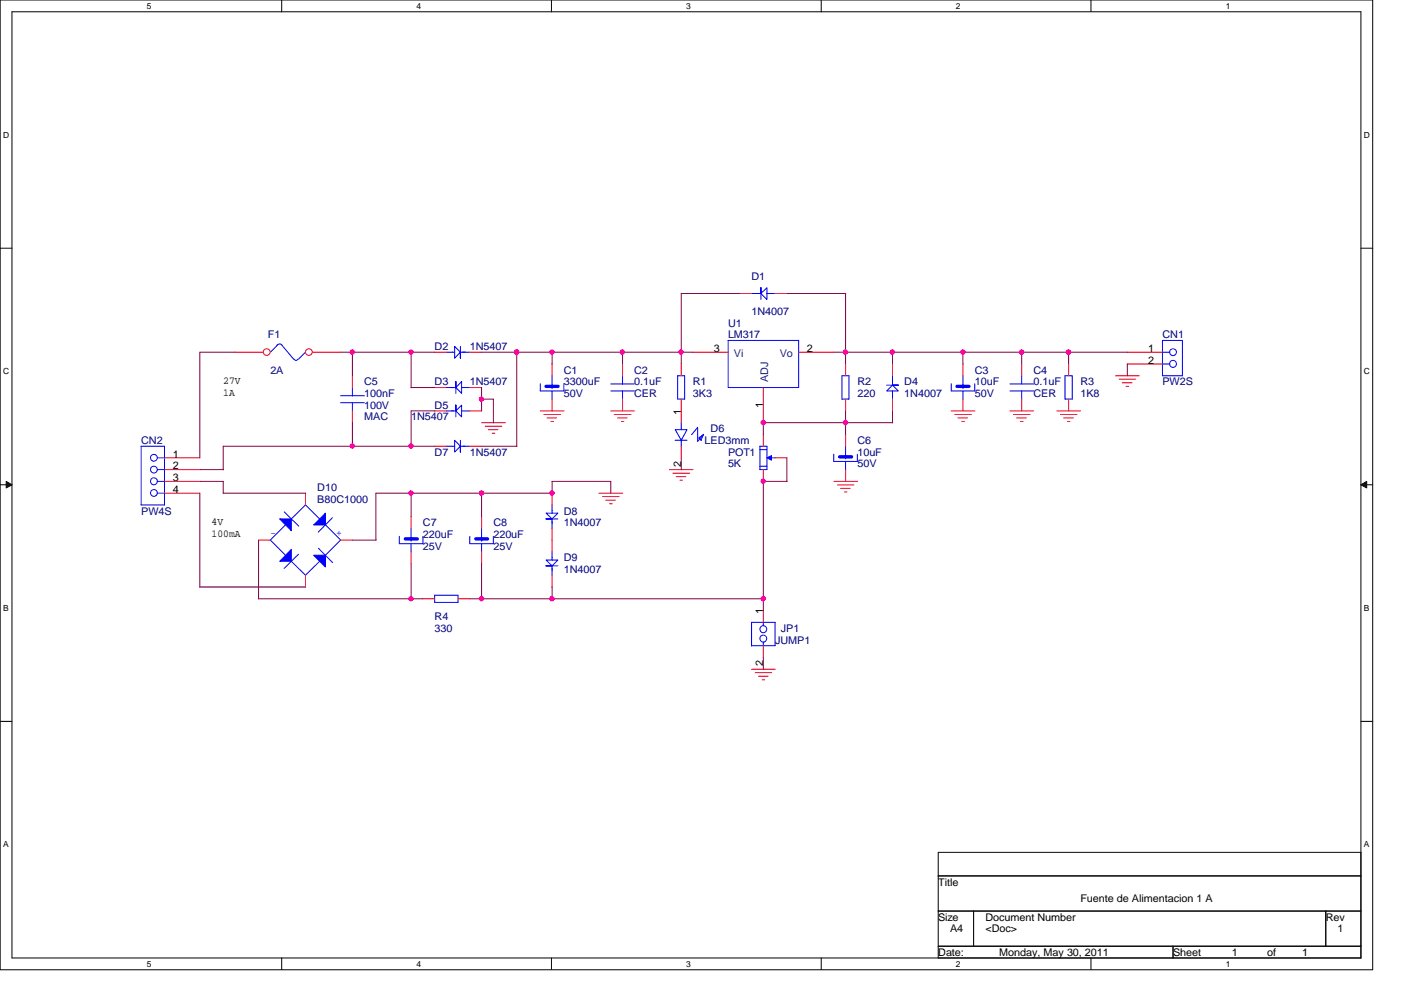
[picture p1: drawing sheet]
<svg xmlns="http://www.w3.org/2000/svg" width="297mm" height="210mm" viewBox="0 0 297 210" stroke-linecap="round" stroke-linejoin="round" font-family="sans-serif">
<path d="M0 0h291v205.6h-291zM2.5 2.5h286v200.6h-286z" fill="none" stroke="#000" stroke-width=".21"/>
<g fill="#fff">
<path d="M31.1 .3h1v2h-1z"/>
<path d="M31.1 203.4h1v2h-1z"/>
</g>
<path d="M59.7 0v2.5M59.7 203.1v2.5" fill="none" stroke="#000" stroke-width=".21"/>
<g fill="#fff">
<path d="M88.3 .3h1v2h-1z"/>
<path d="M88.3 203.4h1v2h-1z"/>
</g>
<path d="M116.9 0v2.5M116.9 203.1v2.5" fill="none" stroke="#000" stroke-width=".21"/>
<g fill="#fff">
<path d="M145.5 .3h1v2h-1z"/>
<path d="M145.5 203.4h1v2h-1z"/>
</g>
<path d="M174.1 0v2.5M174.1 203.1v2.5" fill="none" stroke="#000" stroke-width=".21"/>
<g fill="#fff">
<path d="M202.7 .3h1v2h-1z"/>
<path d="M202.7 203.4h1v2h-1z"/>
</g>
<path d="M231.3 0v2.5M231.3 203.1v2.5" fill="none" stroke="#000" stroke-width=".21"/>
<g fill="#fff">
<path d="M259.9 .3h1v2h-1z"/>
<path d="M259.9 203.4h1v2h-1z"/>
<path d="M.7 27.6h1.2v1.9h-1.2z"/>
<path d="M289.2 27.6h1.2v1.9h-1.2z"/>
<path d="M.7 77.7h1.2v2h-1.2z"/>
<path d="M289.2 77.7h1.2v2h-1.2z"/>
</g>
<path d="M0 52.6h2.5M288.5 52.6h2.5" fill="none" stroke="#000" stroke-width=".21"/>
<g fill="#fff">
<path d="M.7 127.8h1.1v2h-1.1z"/>
<path d="M289.2 127.8h1.1v2h-1.1z"/>
</g>
<path d="M0 102.8h2.5M1.3 102.1l1.2 .7-1.2 .7zM288.5 102.8l1.3-.7v1.4zM288.5 102.8h2.5" fill="none" stroke="#000" stroke-width=".21"/>
<path d="M1.3 102.1l1.2 .7-1.2 .7zM288.5 102.8l1.3-.7v1.4z" fill="#000"/>
<g fill="#fff">
<path d="M.7 178h1.1v2h-1.1z"/>
<path d="M289.2 178h1.1v2h-1.1z"/>
</g>
<path d="M0 153h2.5M288.5 153h2.5M198.9 180.7h89.6v22.4h-89.6zM198.9 185.7h89.6M198.9 193.2h89.6M206.4 193.2v7.4M281.1 193.2v7.4M198.9 200.6h89.6M248.7 200.6v2.5" fill="none" stroke="#000" stroke-width=".21"/>
<g fill="none" stroke="#f00" stroke-width=".21">
<path d="M49.8 74.7h6M66.2 74.7h6M74.7 79.7v2.5M132 77.2v2.5M156.9 62.2h2.4M164.3 62.2h2.5M179.3 77.2v2.5M204.2 77.2v2.5M216.6 77.2v2.5M236.5 79.7h5.1M34.9 99.6h7.5M34.9 97.1h7.5"/>
<path d="M74.7 87.1v2.5M102.1 89.6h5M102.9 90.4h3.5M103.5 91.1h2.1M104.3 91.9h.6M114.6 87.1h5M115.3 87.9h3.5M116 88.6h2M116.8 89.4h.5M129.5 87.1h5M130.2 87.9h3.6M130.9 88.6h2.1"/>
<path d="M131.7 89.4h.5M132 84.6v2.5M141.9 99.6h5M179.3 84.6v2.5M179.3 92.1v2.5M179.3 99.6v2.5M201.7 87.1h5M202.4 87.9h3.5M203.1 88.6h2M203.9 89.4h.6M204.2 84.6v2.5M214.1 87.1h5.1"/>
<path d="M214.9 87.9h3.5M215.6 88.6h2M216.4 89.4h.5M216.6 84.6v2.5M224.1 87.1h5M224.8 87.9h3.5M225.5 88.6h2.1M226.3 89.4h.6M237.3 80.4h3.5M238 81.2h2M238.8 81.9h.5M34.9 102.1h7.5"/>
<path d="M34.9 104.6h7.5M127 104.6h5M127.8 105.3h3.5M128.4 106h2.1M129.2 106.8h.6M142.7 100.3h3.5M143.4 101h2M144.2 101.8h.5M176.8 102.1h5M177.5 102.8h3.6M178.2 103.5h2.1M179 104.3h.6"/>
<path d="M161.8 129.5v2.5M161.8 136.9v2.5M159.3 141.9h5.1M160.1 142.6h3.5M160.8 143.4h2.1M161.6 144.1h.5"/>
<circle cx="56.6" cy="74.7" r=".71"/>
<circle cx="65.5" cy="74.7" r=".71"/>
</g>
<g fill="none" stroke="#00f" stroke-width=".21">
<path d="M58.8 73.2a.72 .72 0 0 1 1 0M58.8 73.2l-1.5 1.5M59.7 73.2l2.6 3M62.3 76.1l.5 .3 .4-.3M64.8 74.6l-1.5 1.6M132 79.7v1.7M159.3 62.2h2M161.3 61v1.2l1.3-1.2v2.5l-1.3-1.3zM161.3 61v2.5M162.6 62.2h1.8M178.5 79.7h1.5v4.9h-1.5zM204.2 79.7v2.3"/>
<path d="M216.6 79.7v1.7M29.9 94.6h5v12.5h-5zM33.4 97.1h1.5M33.4 99.6h1.5M72.2 83.9h5.1M72.2 85.4h5.1M74.7 82.2v1.7M74.7 85.4v1.8M129.5 82.9h5M129.5 81.4h5M132 82.9v1.8M176.8 96.3v1.5h5"/>
<path d="M179.3 97.1h.1M179.3 94.6v2.3M179.3 97.8v1.8M181.8 96.3v1.5M201.7 81.4v1.5h5M204.2 82.2h.1M204.2 82.9v1.8M206.7 81.4v1.5M214.1 82.9h5.1M214.1 81.4h5.1M216.6 82.9v1.8M33.4 102.1h1.5"/>
<path d="M33.4 104.6h1.5M159.3 136.9h5v-4.9h-5v4.9M161.8 132v.7M161.8 136.1v.8"/>
<circle cx="32.6" cy="97.1" r=".72"/>
<circle cx="32.6" cy="99.6" r=".72"/>
<circle cx="32.6" cy="102" r=".73"/>
<circle cx="32.6" cy="104.5" r=".72"/>
<circle cx="161.8" cy="135.4" r=".73"/>
<circle cx="161.8" cy="133.4" r=".73"/>
</g>
<path d="M178 96.9h2.5M202.9 81.9h2.5" fill="none" stroke="#00f" stroke-width=".72"/>
<path d="M59.3 110h2.5v2.5z" fill="#00f"/>
<path d="M59.3 110h2.5v2.5z" fill="none" stroke="#00f" stroke-width=".21"/>
<path d="M66.5 111.3l2.5-2.5v2.5z" fill="#00f"/>
<path d="M66.5 111.3l2.5-2.5v2.5z" fill="none" stroke="#00f" stroke-width=".21"/>
<path d="M66.5 117.7h2.5v2.5z" fill="#00f"/>
<path d="M66.5 117.7h2.5v2.5z" fill="none" stroke="#00f" stroke-width=".21"/>
<path d="M61.8 116.5v2.5h-2.5z" fill="#00f"/>
<g fill="none" stroke="#00f" stroke-width=".21">
<path d="M94.6 74.7h1.8M96.4 73.4l1.2 1.3v1.2v-1.2l-1.2 1.2zM97.6 74.7h2M97.6 73.4v2.6M246.5 72.2h4.2v7.5h-4.2zM246.5 74.7h1.5M246.5 77.2h1.5M94.6 87.1h2M94.6 94.6h1.8M96.4 93.3l1.2 1.3v1.2v-1.2l-1.2 1.2zM96.6 85.9v1.2l1.3-1.2v2.5l-1.3-1.3zM96.6 85.9v2.5"/>
<path d="M97.6 93.3v2.6M97.6 94.6h2M97.8 87.1h1.8M161.1 94.6h1.5v5h-1.5zM161.1 95.3h1.5M161.1 98.8h1.5M57.3 114.5l3.3 3.3M60.3 108.5l3 3M60.5 111.3l-3.2 3.3M61.8 116.5v2.5h-2.5zM61.8 119l3 3M63.3 117.5l-3.1 3"/>
<path d="M64.7 107l3.1 3M64.8 107.1l-3.1 3M67.5 116.2l3 3.1M67.8 119l-3 3M69 111.3l3.2 3.2M70.5 109.8l-3 3M72.3 114.5l-3.3 3.2"/>
<circle cx="248.7" cy="77.1" r=".73"/>
<circle cx="248.7" cy="74.7" r=".72"/>
</g>
<path d="M92.2 74.7h2.5M99.6 74.7h2.5M239 74.7h7.5M239 77.2h7.5M92.2 87.1h2.5M92.2 94.6h2.5M99.6 87.1h2.5M99.6 94.6h2.5M54.8 114.5h2.5M64.8 104.6v2.5M72.2 114.5h2.5M64.8 122v2.5" fill="none" stroke="#f00" stroke-width=".21"/>
<path d="M162.6 97.1l1-.5v1z" fill-rule="evenodd" fill="#00f"/>
<g fill="none" stroke="#00f" stroke-width=".21">
<path d="M117 79.7v2.3M143.7 79.7h1.5v4.9h-1.5zM154.4 72.2h14.9v10h-14.9zM189.2 79.6v2.1M225.8 79.7h1.5v4.9h-1.5zM94.6 82.2h2M96.6 80.9v1.3l1.3-1.3v2.5l-1.3-1.2zM96.6 80.9v2.5M97.8 82.2h1.8M114.6 81.4v1.5h5M117 82.2h.1M117 82.9v1.8"/>
<path d="M119.5 81.4v1.5M143.1 93.3h2.6M143.2 91.1h2.5l-1.3 2.2zM144.4 89.6v1.5M144.4 93v1.7M147.9 90.6v3l1.3-1.5M147.9 90.6l-1.3 1.6M148.1 92.9l1-.8-.5 1.3M148.2 92.8l.5 .6M162.6 97.1l1-.5v1zM163.5 97.1h.8M188 81.7h2.5"/>
<path d="M189.2 81.7l1.3 1.2h-2.5l1.2-1.2h1.3zM189.2 82.8v1.9M84.7 113.7v1.6h5v-1.6M87.2 114.5h.1M87.2 112v2.3M87.2 115.3v1.8M99.6 113.7v1.6h5M102.1 114.5h.1M102.1 112v2.3M102.1 115.3v1.8M104.6 113.7v1.6M115.7 120h2.6"/>
<path d="M115.7 110h2.6M115.8 118.7h2.5l-1.3 1.3h-1.2h1.2zM115.8 108.8h2.5l-1.3 1.2h-1.2h1.2zM117 107v1.8M117 110v2.1M117 117v1.8M117 120v2M92.2 126.2h4.9v1.5h-4.9z"/>
</g>
<g fill="none" stroke="#f00" stroke-width=".21">
<path d="M117 77.2v2.5M144.4 77.2v2.5M146.9 74.7h7.5M169.3 74.7h7.5M189.2 77.2v2.5M226.6 77.2v2.5M92.2 82.2h2.5M99.6 82.2h2.5M117 84.6v2.5M144.4 84.6v5M144.4 94.6v2.5M161.8 82.2v7.4"/>
<path d="M161.8 92.1v2.5M161.8 99.6v2.5M164.3 97.1h2.5M189.2 84.6v2.5M226.6 84.6v2.5M87.2 109.5v2.5M87.2 117v2.5M102.1 109.5v2.5M102.1 117v2.5M117 104.6v2.5M117 112v5M89.7 127h2.5"/>
<path d="M97.1 127h2.5M117 122v2.5"/>
</g>
<path d="M115.8 81.9h2.5M85.9 114.3h2.6M100.9 114.3h2.5" fill="none" stroke="#00f" stroke-width=".72"/>
<g fill="none" stroke="#800040" stroke-width=".21">
<path d="M49.9 74.7h-7.5v22.4M72.2 74.7h20M74.7 74.7v5M87.2 74.7v7.5M102.1 74.7h44.8M109.6 74.7v20M117 74.7v2.5M132 74.7v2.5M156.9 62.2h-12.5v15M166.8 62.2h12.5M176.8 74.7h62.3M179.3 62.2v15"/>
<path d="M189.2 74.7v2.5M204.2 74.7v2.5M216.6 74.7v2.5M226.6 74.7v2.5M239 77.2v2.5M42.4 99.6h5M74.7 89.6v5.1M87.2 82.2h5M92.2 94.6h-44.9v5M92.2 87.1h-5v7.6M102.1 94.6h7.5M102.1 84.6h2.5"/>
<path d="M102.1 82.2v5M104.6 84.6v5.1M144.4 97.1v2.5M166.8 97.1v5M179.3 87.1v5.1M189.2 87.1v2.6M189.3 89.6h-27.5v2.6M42.4 102.1h5M42.4 104.6v19.9M47.3 104.6h17.5M47.3 102.1v2.5M54.8 114.5v12.5"/>
<path d="M74.7 114.5h5.1M87.2 104.6v5M87.2 119.5v7.5M102.1 104.6v5M102.1 119.5v7.5M117.1 104.6h-37.4v10M129.5 102.1v2.5M129.5 102.1h-12.5v2.5M166.9 102.1h-5.1v27.4M42.4 124.5h22.4M54.8 127h34.9M99.6 127h62.3"/>
<path d="M117 124.5v2.5M161.8 139.4v2.5"/>
</g>
<circle cx="161.8" cy="89.6" r=".49" fill="#f0f"/>
<circle cx="161.8" cy="89.6" r=".49" fill="none" stroke="#f0f" stroke-width=".21"/>
<circle cx="161.8" cy="102" r=".49" fill="#f0f"/>
<circle cx="161.8" cy="102" r=".49" fill="none" stroke="#f0f" stroke-width=".21"/>
<circle cx="179.3" cy="74.6" r=".49" fill="#f0f"/>
<circle cx="179.3" cy="74.6" r=".49" fill="none" stroke="#f0f" stroke-width=".21"/>
<circle cx="144.4" cy="74.6" r=".48" fill="#f0f"/>
<circle cx="144.4" cy="74.6" r=".48" fill="none" stroke="#f0f" stroke-width=".21"/>
<circle cx="189.2" cy="74.6" r=".49" fill="#f0f"/>
<circle cx="189.2" cy="74.6" r=".49" fill="none" stroke="#f0f" stroke-width=".21"/>
<circle cx="204.1" cy="74.6" r=".49" fill="#f0f"/>
<circle cx="204.1" cy="74.6" r=".49" fill="none" stroke="#f0f" stroke-width=".21"/>
<circle cx="216.6" cy="74.6" r=".49" fill="#f0f"/>
<circle cx="216.6" cy="74.6" r=".49" fill="none" stroke="#f0f" stroke-width=".21"/>
<circle cx="226.5" cy="74.6" r=".49" fill="#f0f"/>
<circle cx="226.5" cy="74.6" r=".49" fill="none" stroke="#f0f" stroke-width=".21"/>
<circle cx="179.3" cy="89.6" r=".49" fill="#f0f"/>
<circle cx="179.3" cy="89.6" r=".49" fill="none" stroke="#f0f" stroke-width=".21"/>
<circle cx="102.1" cy="84.6" r=".48" fill="#f0f"/>
<circle cx="102.1" cy="84.6" r=".48" fill="none" stroke="#f0f" stroke-width=".21"/>
<circle cx="87.1" cy="94.6" r=".48" fill="#f0f"/>
<circle cx="87.1" cy="94.6" r=".48" fill="none" stroke="#f0f" stroke-width=".21"/>
<circle cx="109.5" cy="74.6" r=".48" fill="#f0f"/>
<circle cx="109.5" cy="74.6" r=".48" fill="none" stroke="#f0f" stroke-width=".21"/>
<circle cx="74.7" cy="74.6" r=".49" fill="#f0f"/>
<circle cx="74.7" cy="74.6" r=".49" fill="none" stroke="#f0f" stroke-width=".21"/>
<circle cx="87.1" cy="74.6" r=".49" fill="#f0f"/>
<circle cx="87.1" cy="74.6" r=".49" fill="none" stroke="#f0f" stroke-width=".21"/>
<circle cx="74.7" cy="94.6" r=".48" fill="#f0f"/>
<circle cx="74.7" cy="94.6" r=".48" fill="none" stroke="#f0f" stroke-width=".21"/>
<circle cx="109.5" cy="74.6" r=".48" fill="#f0f"/>
<circle cx="109.5" cy="74.6" r=".48" fill="none" stroke="#f0f" stroke-width=".21"/>
<circle cx="117" cy="74.6" r=".49" fill="#f0f"/>
<circle cx="117" cy="74.6" r=".49" fill="none" stroke="#f0f" stroke-width=".21"/>
<circle cx="87.1" cy="104.5" r=".49" fill="#f0f"/>
<circle cx="87.1" cy="104.5" r=".49" fill="none" stroke="#f0f" stroke-width=".21"/>
<circle cx="131.9" cy="74.6" r=".48" fill="#f0f"/>
<circle cx="131.9" cy="74.6" r=".48" fill="none" stroke="#f0f" stroke-width=".21"/>
<circle cx="87.1" cy="126.9" r=".49" fill="#f0f"/>
<circle cx="87.1" cy="126.9" r=".49" fill="none" stroke="#f0f" stroke-width=".21"/>
<circle cx="161.8" cy="126.9" r=".49" fill="#f0f"/>
<circle cx="161.8" cy="126.9" r=".49" fill="none" stroke="#f0f" stroke-width=".21"/>
<circle cx="102.1" cy="104.5" r=".49" fill="#f0f"/>
<circle cx="102.1" cy="104.5" r=".49" fill="none" stroke="#f0f" stroke-width=".21"/>
<circle cx="117" cy="104.5" r=".49" fill="#f0f"/>
<circle cx="117" cy="104.5" r=".49" fill="none" stroke="#f0f" stroke-width=".21"/>
<circle cx="102.1" cy="126.9" r=".49" fill="#f0f"/>
<circle cx="102.1" cy="126.9" r=".49" fill="none" stroke="#f0f" stroke-width=".21"/>
<circle cx="117" cy="126.9" r=".49" fill="#f0f"/>
<circle cx="117" cy="126.9" r=".49" fill="none" stroke="#f0f" stroke-width=".21"/>
<g font-size="2.2" fill="#000080">
<text x="159.3" y="59.3">D1</text>
<text x="56.8" y="71.8">F1</text>
<text x="154.4" y="69.3">U1</text>
<text x="154.4" y="71.8">LM317</text>
<text x="159.3" y="66.8">1N4007</text>
<text x="246.5" y="71.8">CN1</text>
<text x="92.2" y="74.2">D2</text>
<text x="99.6" y="74.2">1N5407</text>
<text x="57.3" y="79.2">2A</text>
<text x="77.2" y="81.7">C5</text>
<text x="92.2" y="81.7">D3</text>
<text x="99.6" y="81.7">1N5407</text>
<text x="119.5" y="79.2">C1</text>
<text x="119.5" y="81.7">3300uF</text>
<text x="134.4" y="79.2">C2</text>
<text x="134.4" y="81.7">0.1uF</text>
<text x="146.9" y="81.7">R1</text>
<text x="181.8" y="81.7">R2</text>
<text x="191.7" y="81.7">D4</text>
<text x="206.7" y="79.2">C3</text>
<text x="206.7" y="81.7">10uF</text>
<text x="219.1" y="79.2">C4</text>
<text x="219.1" y="81.7">0.1uF</text>
<text x="229.1" y="81.7">R3</text>
<text x="246.5" y="81.7">PW2S</text>
<text x="77.2" y="84.2">100nF</text>
<text x="77.2" y="86.7">100V</text>
<text x="77.2" y="89.2">MAC</text>
<text x="87.2" y="89.2">1N5407</text>
<text x="92.2" y="86.7">D5</text>
<text x="119.5" y="84.2">50V</text>
<text x="134.4" y="84.2">CER</text>
<text x="146.9" y="84.2">3K3</text>
<text x="181.8" y="84.2">220</text>
<text x="191.7" y="84.2">1N4007</text>
<text x="206.7" y="84.2">50V</text>
<text x="219.1" y="84.2">CER</text>
<text x="229.1" y="84.2">1K8</text>
<text x="29.9" y="94.1">CN2</text>
<text x="149.4" y="94.1">LED3mm</text>
<text x="150.7" y="91.7">D6</text>
<text x="181.8" y="94.1">C6</text>
<text x="92.2" y="96.6">D7</text>
<text x="99.6" y="96.6">1N5407</text>
<text x="154.4" y="96.6">POT1</text>
<text x="154.4" y="99.1">5K</text>
<text x="181.8" y="96.6">10uF</text>
<text x="181.8" y="99.1">50V</text>
<text x="67.3" y="104.1">D10</text>
<text x="67.3" y="106.6">B80C1000</text>
<text x="29.9" y="109.1">PW4S</text>
<text x="89.7" y="111.5">C7</text>
<text x="104.6" y="111.5">C8</text>
<text x="119.5" y="109.1">D8</text>
<text x="119.5" y="111.5">1N4007</text>
<text x="89.7" y="114">220uF</text>
<text x="89.7" y="116.5">25V</text>
<text x="104.6" y="114">220uF</text>
<text x="104.6" y="116.5">25V</text>
<text x="119.5" y="119">D9</text>
<text x="119.5" y="121.5">1N4007</text>
<text x="92.2" y="131.5">R4</text>
<text x="92.2" y="134">330</text>
<text x="164.3" y="136.4">JUMP1</text>
<text x="165.6" y="134">JP1</text>
</g>
<g font-size="2.2">
<text x="151.4" y="74.6">3</text>
<text x="171.1" y="74.6">2</text>
<text x="243.5" y="74.6">1</text>
<text x="243.5" y="77.1">2</text>
<text x="47.3" y="81.5">27V</text>
<text x="47.3" y="84">1A</text>
<text x="144.4" y="87.9" transform="rotate(-90 144.4 87.9)">1</text>
<text x="161.8" y="86.5" transform="rotate(-90 161.8 86.5)">1</text>
<text x="36.6" y="97">1</text>
<text x="36.6" y="99.5">2</text>
<text x="144.4" y="99" transform="rotate(-90 144.4 99)">2</text>
<text x="36.6" y="102">3</text>
<text x="36.6" y="104.5">4</text>
<text x="44.9" y="111.3">4V</text>
<text x="44.9" y="113.8">100mA</text>
<text x="161.8" y="130.2" transform="rotate(-90 161.8 130.2)">1</text>
<text x="161.8" y="141.3" transform="rotate(-90 161.8 141.3)">2</text>
<text x="198.9" y="187.7">Title</text>
<text x="229.1" y="191.2">Fuente de Alimentacion 1 A</text>
<text x="198.9" y="195.2">Size</text>
<text x="201.4" y="197.7">A4</text>
<text x="208.9" y="195.2">Document Number</text>
<text x="208.9" y="197.7">&lt;Doc&gt;</text>
<text x="281.1" y="195.2">Rev</text>
<text x="283.6" y="197.7">1</text>
<text x="198.9" y="202.6">Date:</text>
<text x="211.9" y="202.6">Monday, May 30, 2011</text>
<text x="248.7" y="202.6">Sheet</text>
<text x="261.2" y="202.6">1</text>
<text x="268.6" y="202.6">of</text>
<text x="276.1" y="202.6">1</text>
</g>
<g font-size="2.2" fill="#004080">
<text x="155.6" y="75.7">Vi</text>
<text x="165.3" y="75.7">Vo</text>
<text x="162.9" y="80.9" transform="rotate(-90 162.9 80.9)">ADJ</text>
</g>
<g font-size="2.2" fill="#00f">
<text x="57.3" y="113.6">-</text>
<text x="71.2" y="113.6">+</text>
</g>
<g font-size="1.8">
<text x="31.1" y="1.9">5</text>
<text x="88.3" y="1.9">4</text>
<text x="145.5" y="1.9">3</text>
<text x="202.7" y="1.9">2</text>
<text x="259.9" y="1.9">1</text>
<text x=".7" y="29.2">D</text>
<text x="289.2" y="29.2">D</text>
<text x=".7" y="79.3">C</text>
<text x="289.2" y="79.3">C</text>
<text x=".7" y="129.5">B</text>
<text x="289.2" y="129.5">B</text>
<text x=".7" y="179.6">A</text>
<text x="289.2" y="179.6">A</text>
<text x="31.1" y="205">5</text>
<text x="88.3" y="205">4</text>
<text x="145.5" y="205">3</text>
<text x="202.7" y="205">2</text>
<text x="259.9" y="205">1</text>
</g>
</svg>
